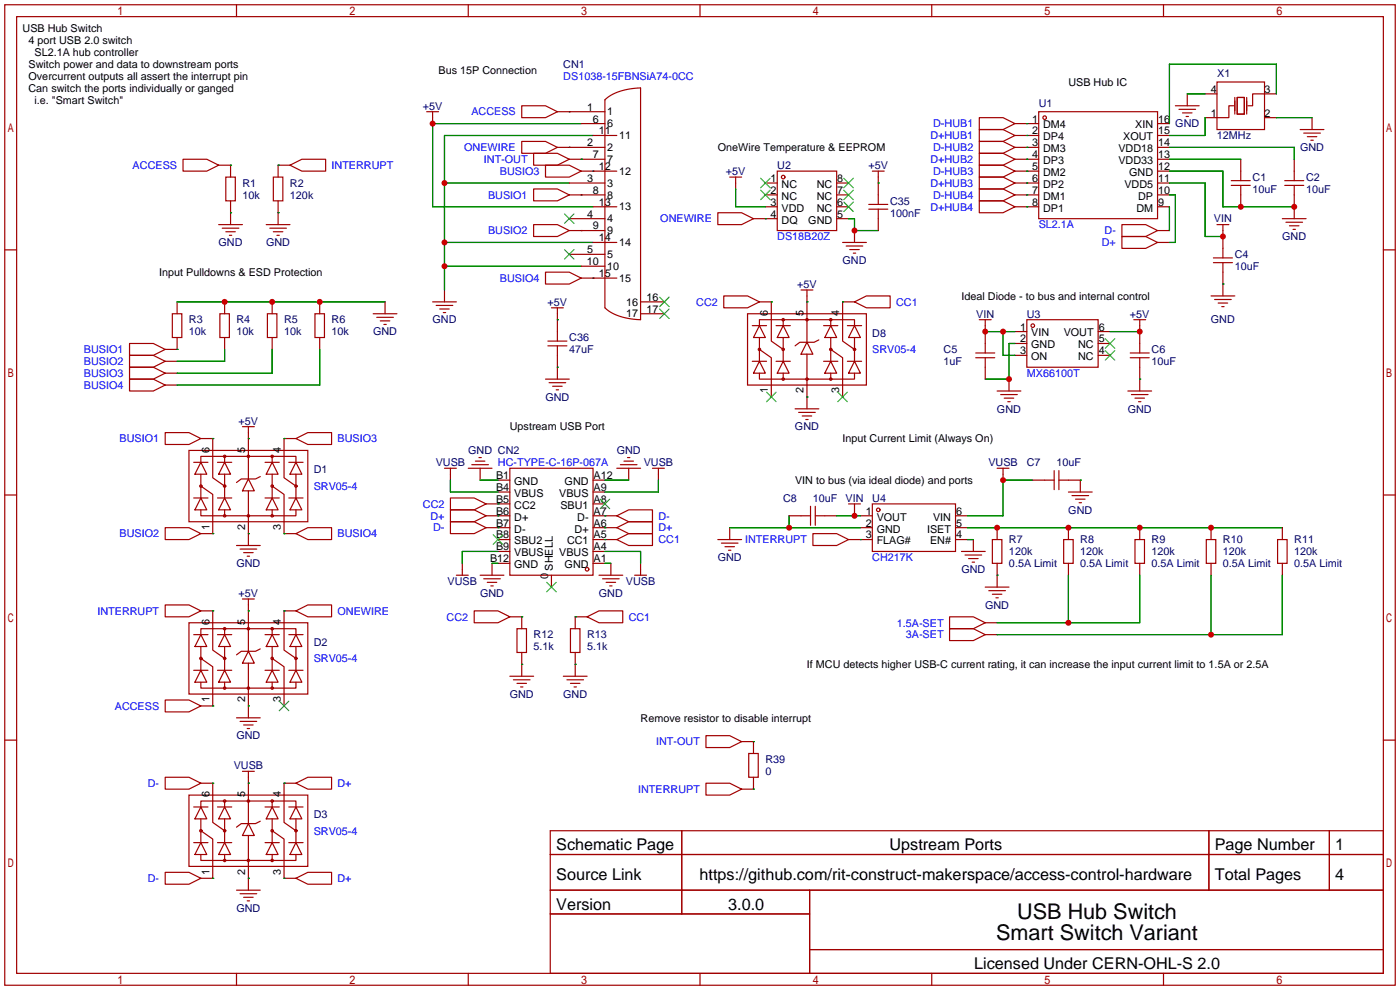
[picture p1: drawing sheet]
<svg xmlns="http://www.w3.org/2000/svg" width="299mm" height="212mm" viewBox="0 0 299 212" stroke-linecap="round" stroke-linejoin="round" font-family="sans-serif">
<g fill="none" stroke="#a10000" stroke-width=".25">
<path d="M1 1h297.2v209.6h-297.2zM3.6 3.6h292.1v204.4h-292.1zM50.5 1v2.6M100.1 1v2.6M149.6 1v2.6M199.1 1v2.6M248.7 1v2.6M260.1 17.5h10.2v10.2h-10.2zM39.1 34h5.1l2.5 1.3-2.5 1.3h-5.1zM46.7 35.3h2.6v2.5M48.3 37.8h2v5.1h-2zM58.4 37.8h2.1v5.1h-2.1z"/>
<path d="M62 35.3l2.5-1.3h5.1v2.6h-5.1zM62 35.3h-2.6v2.5M91.2 23.9h2.5M92.5 23.9v2.5M111.5 22.6h5.1l2.5 1.3-2.5 1.2h-5.1zM111.5 30.2h5.1l2.5 1.3-2.5 1.3h-5.1zM114 32.8h5.1l2.6 1.2-2.6 1.3h-5.1zM116.6 35.3h5.1l2.5 1.3-2.5 1.2h-5.1zM119.1 31.5h10.2M119.1 23.9h10.2M121.7 34h7.6M121.7 39.1h7.6"/>
<path d="M124.2 26.4h5.1M124.2 36.6h7.6M126.7 29h5.1M129.3 21.3l1.3-1 1.8-.8 2.2-.5 2.3-.2v49.5l-2.3-.2-2.2-.5-1.8-.8-1.3-1zM156 37.8h2.5M157.2 37.8v2.6M163.6 39.1h2.5M166.1 36.6h12.7v12.7h-12.7zM178.8 39.1h2.6M186.4 36.6h2.6M187.7 36.6v7.1M209.3 25.1h5.1l2.5 1.3-2.5 1.3h-5.1z"/>
<path d="M209.3 27.7h5.1l2.5 1.3-2.5 1.2h-5.1zM209.3 30.2h5.1l2.5 1.3-2.5 1.3h-5.1zM209.3 32.8h5.1l2.5 1.2-2.5 1.3h-5.1zM209.3 35.3h5.1l2.5 1.3-2.5 1.2h-5.1zM209.3 37.8h5.1l2.5 1.3-2.5 1.3h-5.1zM216.9 26.4h5.1M216.9 29h5.1M216.9 31.5h5.1M216.9 34h5.1M216.9 36.6h5.1M216.9 39.1h5.1M222 23.9h25.4v22.8h-25.4z"/>
<path d="M247.4 26.4h2.5M247.4 29h2.5M247.4 31.5h2.5M247.4 34h2.5M247.4 36.6h2.5M247.4 39.1h2.5M251.2 22.6h5.1M252 23.4h3.5M252.7 24.1h2.1M253.5 24.9h.5M253.7 20.1v2.5M257.6 20.1h2.5"/>
<path d="M263.1 39.6h4.1M263.1 38.6h4.1M263.7 22.6h-1.1v2.5h-5M263.9 20.8v3.6M264.4 20.8h1.5v3.6h-1.5zM265.2 34v4.6M265.2 39.6v4.6M266.4 20.8v3.6M270.3 25.1h2.5M272.8 20.1h-5.1v2.5h-1M274.6 39.6h4M274.6 38.6h4"/>
<path d="M276.6 34v4.6M276.6 39.6v7.1M277.9 27.7h5.1M278.6 28.4h3.6M279.4 29.2h2M280.2 30h.5M280.4 25.1v2.6M1 53.4h2.6M46.7 48h5.1M47.5 48.8h3.6M48.3 49.5h2M49 50.3h.5"/>
<path d="M49.3 42.9v5.1M56.9 48h5.1M57.7 48.8h3.5M58.4 49.5h2.1M59.2 50.3h.5M59.4 42.9v5.1M114 40.4h5.1l2.6 1.3-2.6 1.2h-5.1zM114 48h5.1l2.6 1.3-2.6 1.2h-5.1zM116.6 58.2h5.1l2.5 1.2-2.5 1.3h-5.1zM121.7 41.7h7.6M121.7 46.7h7.6M121.7 49.3h7.6"/>
<path d="M121.7 54.4h7.6M124.2 59.4h7.6M124.2 56.9h5.1M126.7 44.2h5.1M126.7 51.8h5.1M153.4 45.5h5.1l2.5 1.2-2.5 1.3h-5.1zM161 46.7h5.1M163.6 41.7h2.5M163.6 44.2h2.5M178.8 41.7h2.6M178.8 44.2h2.6M178.8 46.7h2.6"/>
<path d="M180.1 51.8h5.1M180.8 52.6h3.6M181.6 53.3h2M182.4 54.1h.5M182.6 49.3v2.5M185.7 44.7h4M185.7 43.7h4M187.7 44.7v4.6M209.3 40.4h5.1l2.5 1.3-2.5 1.2h-5.1zM209.3 42.9h5.1l2.5 1.3-2.5 1.3h-5.1zM216.9 41.7h5.1M216.9 44.2h5.1"/>
<path d="M239.8 50.5h5.1l2.5 1.3-2.5 1.3h-5.1zM239.8 48h5.1l2.5 1.3-2.5 1.2h-5.1zM247.4 41.7h2.5M247.4 44.2h2.5M247.4 51.8h2.5M247.4 49.3h2.5M259.3 56.1h4.1M259.3 55.1h4.1M260.1 48h2.5M261.4 48v7.1M261.4 56.1v7.1M274.1 46.7h5"/>
<path d="M274.8 47.5h3.6M275.6 48.3h2M276.4 49h.5M295.7 53.4h2.5M27.7 73.4h5.1l2.5 1.3-2.5 1.2h-5.1zM27.7 75.9h5.1l2.5 1.3-2.5 1.3h-5.1zM27.7 78.5h5.1l2.5 1.3-2.5 1.2h-5.1zM35.3 77.2h2.5M35.3 79.8h2.5M36.8 67.1h2.1v5h-2.1zM37.8 72.1v2.6h-2.5M37.8 64.5v2.6"/>
<path d="M47 67.1h2v5h-2zM48 64.5v2.6M48 72.1v2.6M57.1 67.1h2.1v5h-2.1zM58.2 64.5v2.6M58.2 72.1v2.6M67.3 67.1h2v5h-2zM68.3 64.5v2.6M68.3 72.1v2.6M79.8 67.1h5M80.5 67.8h3.6M81.3 68.6h2"/>
<path d="M82 69.3h.5M82.3 64.5v2.6M92.5 64.5h5M93.2 65.3h3.6M94 66h2M94.7 66.8h.5M95 62v2.5M117.1 73.9h4.1M117.1 72.9h4.1M117.9 65.8h2.5M119.1 65.8v7.1M119.1 73.9v7.1"/>
<path d="M136.9 64.5h5.1M136.9 67.1h5.1M154.7 63.2h5.1l2.5 1.3-2.5 1.3h-5.1zM159.8 67.1h25.4v15.2h-25.4zM160.8 77.2h3M160.8 69.6h3M162.3 69.6l1.3 2.5h-2.6zM162.3 77.2l1.3 2.6h-2.6zM162.3 69.6v-1.3h20.3v1.3M162.3 79.8v1.2h20.3v-1.2M162.3 74.7l2.5 1.8v8.3M162.3 64.5h2.5v8.4l2.6 1.8"/>
<path d="M162.3 72.1v5.1M165.9 77.2h3M165.9 69.6h3M167.4 77.2l1.3 2.6h-2.6zM167.4 69.6l1.3 2.5h-2.6zM167.4 68.3v1.3M167.4 72.1v5.1M167.4 79.8v1.2M171.2 62h2.5M172.5 73.2l1.2 2.5h-2.5zM172.5 62v11.2M172.5 75.7v11.7"/>
<path d="M175 72.6l-1 .6h-3.1l-1 .7M176 77.2h3.1M176 69.6h3.1M177.5 77.2l1.3 2.6h-2.5zM177.5 69.6l1.3 2.5h-2.5zM177.5 74.7l2.6 1.8v8.3M177.5 68.3v1.3M177.5 72.1v5.1M177.5 79.8v1.2M181.1 77.2h3M181.1 69.6h3M182.6 69.6l1.3 2.5h-2.5z"/>
<path d="M182.6 77.2l1.3 2.6h-2.5zM182.6 64.5h-2.5v8.4l2.5 1.8M182.6 64.5l2.6-1.3h5v2.6h-5zM182.6 72.1v5.1M208.5 76.5h4.1M208.5 75.4h4.1M209.3 68.3h2.5M210.6 68.3v7.1M210.6 76.5v4.5M216.9 70.9h2.6M216.9 73.4h2.6M216.9 75.9h2.6"/>
<path d="M219.5 68.3h15.2v10.2h-15.2zM234.7 70.9h2.5M234.7 73.4h2.5M234.7 75.9h2.5M241.6 76.5h4M241.6 75.4h4M242.3 68.3h2.6M243.6 68.3v7.1M243.6 76.5v7.1M258.8 63.2h5.1M259.6 64h3.5M260.3 64.8h2.1"/>
<path d="M261.1 65.5h.5M27.7 81h5.1l2.5 1.3-2.5 1.3h-5.1zM35.3 92.5h5.1l2.5 1.2-2.5 1.3h-5.1zM35.3 82.3h2.5M40.4 96.3h25.4v15.2h-25.4zM41.4 98.8h3M42.9 98.8l1.3 2.5h-2.5zM42.9 98.8v-1.3h20.3v1.3M42.9 93.7h2.6v8.4l2.5 1.8M46.5 98.8h3M48 98.8l1.3 2.5h-2.6zM48 97.5v1.3"/>
<path d="M51.8 91.2h2.6M53.1 91.2v11.2M56.6 98.8h3.1M58.2 98.8l1.2 2.5h-2.5zM58.2 97.5v1.3M61.7 98.8h3.1M63.2 98.8l1.3 2.5h-2.5zM63.2 93.7h-2.5v8.4l2.5 1.8M63.2 93.7l2.6-1.2h5.1v2.5h-5.1zM100.8 99.3h3.6M101.6 98.6h2M102.4 97.8h.5"/>
<path d="M116.6 81h5.1M117.3 81.8h3.6M118.1 82.5h2M118.9 83.3h.5M132.6 99.3h3.5M133.3 98.6h2.1M134.1 97.8h.5M169.9 87.4h5.1M170.7 88.1h3.5M171.4 88.9h2.1M172.2 89.7h.5M213.1 83.6h5.1"/>
<path d="M213.9 84.3h3.5M214.6 85.1h2.1M215.4 85.9h.5M215.6 81v2.6M241 83.6h5.1M241.8 84.3h3.6M242.6 85.1h2M243.3 85.9h.5M1 105.8h2.6M35.3 112.8h5.1l2.5 1.2-2.5 1.3h-5.1zM41.4 106.4h3M42.9 106.4l1.3 2.6h-2.5z"/>
<path d="M42.9 109v1.2h20.3v-1.2M42.9 103.9l2.6 1.8v8.3h-2.6M42.9 101.3v5.1M46.5 106.4h3M48 106.4l1.3 2.6h-2.6zM48 101.3v5.1M48 109v1.2M50.5 116.6h5.1M51.3 117.3h3.6M52.1 118.1h2M52.8 118.9h.5M53.1 102.4l1.3 2.5h-2.6z"/>
<path d="M53.1 104.9v11.7M55.6 101.9l-1 .5h-3l-1.1 .7M56.6 106.4h3.1M58.2 106.4l1.2 2.6h-2.5zM58.2 103.9l2.5 1.8v8.3h2.5M58.2 101.3v5.1M58.2 109v1.2M61.7 106.4h3.1M63.2 106.4l1.3 2.6h-2.5zM63.2 114l2.6-1.2h5.1v2.5h-5.1zM63.2 101.3v5.1M95 100.1h2.5"/>
<path d="M96.3 106.4h5l2.6 1.3-2.6 1.3h-5zM96.3 109h5l2.6 1.2-2.6 1.3h-5zM96.3 111.5h5l2.6 1.3-2.6 1.2h-5zM96.3 100.1v2.5M100.1 100.1h5.1M102.6 100.1v2.5M103.9 110.2h5.1M103.9 112.8h5.1M103.9 107.7h5.1M106.4 115.3h2.6M106.4 117.9h2.6M106.4 102.6h2.6"/>
<path d="M106.4 105.2h2.6M109 100.1h17.7v22.8h-17.7zM126.7 110.2h5.1M126.7 112.8h5.1M126.7 115.3h5.1M126.7 117.9h2.6M126.7 107.7h2.6M126.7 102.6h2.6M126.7 105.2h2.6M131.8 115.3l2.6-1.3h5v2.6h-5zM131.8 110.2l2.6-1.2h5v2.5h-5zM131.8 112.8l2.6-1.3h5v2.5h-5z"/>
<path d="M131.8 100.1h5.1M134.4 100.1v2.5M139.4 100.1h2.6M140.7 100.1v2.5M153.4 115.3h5.1M154.2 116.1h3.5M154.9 116.8h2.1M155.7 117.6h.5M156 112.8v2.5M168.7 110.2h4.5M173.2 108.2v4.1M173.7 114h5.1l2.6 1.3-2.6 1.3h-5.1z"/>
<path d="M174.2 110.2h4.6M174.2 108.2v4.1M181.4 115.3h5M181.4 107.7h2.5M182.6 107.7v2.5M183.9 110.2h2.5M183.9 112.8h2.5M186.4 107.7h17.8v10.2h-17.8zM204.2 110.2h2.6M204.2 112.8h2.6M204.2 115.3h2.6M205.5 117.9h5.1"/>
<path d="M206.2 118.6h3.6M207 119.4h2M208 115.3v2.6M212.1 115.3h2v5.1h-2zM213.1 100.1h2.5M213.1 112.8v2.5M214.4 100.1v2.5M220.7 102.6h4.6M225.3 100.6v4M226.3 102.6h4.6v2.6M226.3 100.6v4M227.3 115.3h2.1v5.1h-2.1z"/>
<path d="M228.3 112.8v2.5M228.3 105.2h5.1M229.1 105.9h3.6M229.9 106.7h2M230.6 107.4h.5M242.6 115.3h2v5.1h-2zM243.6 112.8v2.5M257.8 115.3h2v5.1h-2zM258.8 112.8v2.5M273 115.3h2.1v5.1h-2.1zM274.1 112.8v2.5M295.7 105.8h2.5"/>
<path d="M35.3 129.3h5.1l2.5 1.3-2.5 1.2h-5.1zM40.4 133.1h25.4v15.2h-25.4zM41.4 135.6h3M42.9 135.6l1.3 2.6h-2.5zM42.9 135.6v-1.2h20.3v1.2M42.9 130.6h2.6v8.3l2.5 1.8M42.9 138.2v5.1M46.5 135.6h3M48 135.6l1.3 2.6h-2.6zM48 134.4v1.2M48 138.2v5.1M51.8 128h2.6"/>
<path d="M53.1 139.2l1.3 2.5h-2.6zM53.1 128v11.2M55.6 138.7l-1 .5h-3l-1.1 .8M56.6 135.6h3.1M58.2 135.6l1.2 2.6h-2.5zM58.2 134.4v1.2M58.2 138.2v5.1M61.7 135.6h3.1M63.2 130.6l2.6-1.3h5.1v2.5h-5.1zM63.2 135.6l1.3 2.6h-2.5zM63.2 130.6h-2.5v8.3l2.5 1.8M63.2 138.2v5.1"/>
<path d="M97.5 122.9h2.6M98.8 120.4v2.5M101.3 130.6h5.1l2.6 1.2-2.6 1.3h-5.1zM102.6 122.9h5.1M103.4 123.7h3.5M104.1 124.5h2.1M104.9 125.2h.5M105.2 120.4v2.5M106.4 120.4h2.6M109 131.8h2.5v2.6M110.5 134.4h2v5h-2zM111.5 139.4v5.1"/>
<path d="M117.9 122.9v2.6M121.9 134.4h2.1v5h-2.1zM122.9 139.4v5.1M125.5 131.8l2.5-1.2h5.1v2.5h-5.1zM125.5 131.8h-2.6v2.6M126.7 120.4h2.6M128 122.9h5.1M128.8 123.7h3.5M129.5 124.5h2.1M130.3 125.2h.5M130.6 120.4v2.5M135.6 122.9h2.6"/>
<path d="M136.9 120.4v2.5M202.9 131.8h5.1l2.6 1.3-2.6 1.3h-5.1zM202.9 134.4h5.1l2.6 1.2-2.6 1.3h-5.1zM207.8 120.1h.5M210.6 125.5h5M210.6 135.6h2.5M210.6 133.1h2.5M211.3 126.2h3.6M212.1 127h2M212.9 127.8h.5M213.1 120.4v5.1M228.3 120.4v2.5"/>
<path d="M243.6 120.4v2.5M258.8 120.4v2.5M274.1 120.4v2.5M1 158.2h2.6M35.3 149.6h5.1l2.5 1.3-2.5 1.2h-5.1zM41.4 143.3h3M42.9 143.3l1.3 2.5h-2.5zM42.9 145.8v1.3h20.3v-1.3M42.9 140.7l2.6 1.8v8.4h-2.6M46.5 143.3h3M48 143.3l1.3 2.5h-2.6zM48 145.8v1.3"/>
<path d="M50.5 153.4h5.1M51.3 154.2h3.6M52.1 154.9h2M52.8 155.7h.5M53.1 141.7v11.7M56.6 143.3h3.1M58.2 143.3l1.2 2.5h-2.5zM58.2 140.7l2.5 1.8v8.4M58.2 145.8v1.3M61.7 143.3h3.1M63.2 143.3l1.3 2.5h-2.5zM109 144.5h5"/>
<path d="M109.7 145.3h3.6M110.5 146.1h2M111.3 146.8h.5M120.4 144.5h5.1M121.2 145.3h3.5M121.9 146.1h2.1M122.7 146.8h.5M150.9 157.2h5.1l2.5 1.3-2.5 1.3h-5.1zM158.5 158.5h2.5v2.5M295.7 158.2h2.5M35.3 166.1h5.1l2.5 1.3-2.5 1.3h-5.1zM40.4 169.9h25.4v15.3h-25.4z"/>
<path d="M41.4 172.5h3M42.9 172.5l1.3 2.5h-2.5zM42.9 172.5v-1.3h20.3v1.3M42.9 177.5l2.6 1.8v8.4h-2.6M42.9 167.4h2.6v8.4l2.5 1.7M42.9 175v5.1M46.5 172.5h3M48 172.5l1.3 2.5h-2.6zM48 171.2v1.3M48 175v5.1M51.8 164.8h2.6M53.1 176l1.3 2.6h-2.6z"/>
<path d="M53.1 164.8v11.2M53.1 178.6v11.6M55.6 175.5l-1 .5h-3l-1.1 .8M56.6 172.5h3.1M58.2 172.5l1.2 2.5h-2.5zM58.2 177.5l2.5 1.8v8.4h2.5M58.2 171.2v1.3M58.2 175v5.1M61.7 172.5h3.1M63.2 172.5l1.3 2.5h-2.5zM63.2 167.4h-2.5v8.4l2.5 1.7M63.2 167.4l2.6-1.3h5.1v2.6h-5.1z"/>
<path d="M63.2 175v5.1M117.6 177.5h178.1v30.5h-178.1zM145.7 177.5v17.8M150.9 167.4h5.1l2.5 1.3-2.5 1.2h-5.1zM160 161h2.1v5.1h-2.1zM161 166.1v2.6h-2.5M258.4 177.5v12.7M284.1 177.5v12.7M35.3 186.4h5.1l2.5 1.3-2.5 1.3h-5.1zM41.4 180.1h3M42.9 180.1l1.3 2.5h-2.5zM42.9 182.6v1.3h20.3v-1.3"/>
<path d="M46.5 180.1h3M48 180.1l1.3 2.5h-2.6zM48 182.6v1.3M50.5 190.2h5.1M51.3 191h3.6M52.1 191.8h2M52.8 192.5h.5M56.6 180.1h3.1M58.2 180.1l1.2 2.5h-2.5zM58.2 182.6v1.3M61.7 180.1h3.1M63.2 180.1l1.3 2.5h-2.5z"/>
<path d="M63.2 187.7l2.6-1.3h5.1v2.6h-5.1zM117.6 182.6h178.1M117.6 190.2h178.1M117.6 195.3h55.4M173 190.2v17.8M50.5 208v2.6M100.1 208v2.6M149.6 208v2.6M173 202.9h122.7M199.1 208v2.6M248.7 208v2.6"/>
<circle cx="167.4" cy="37.8" r=".38"/>
<circle cx="223.3" cy="25.1" r=".38"/>
<circle cx="162.3" cy="74.7" r=".25"/>
<circle cx="167.4" cy="74.7" r=".25"/>
<circle cx="167.4" cy="68.3" r=".25"/>
<circle cx="172.5" cy="68.3" r=".25"/>
<circle cx="177.5" cy="74.7" r=".25"/>
<circle cx="177.5" cy="68.3" r=".25"/>
<circle cx="182.6" cy="74.7" r=".25"/>
<circle cx="220.7" cy="69.6" r=".38"/>
<circle cx="48" cy="97.5" r=".25"/>
<circle cx="53.1" cy="97.5" r=".25"/>
<circle cx="58.2" cy="97.5" r=".25"/>
<circle cx="167.4" cy="81" r=".25"/>
<circle cx="172.5" cy="81" r=".25"/>
<circle cx="177.5" cy="81" r=".25"/>
<circle cx="42.9" cy="103.9" r=".25"/>
<circle cx="48" cy="110.2" r=".25"/>
<circle cx="48" cy="103.9" r=".25"/>
<circle cx="53.1" cy="110.2" r=".25"/>
<circle cx="58.2" cy="103.9" r=".25"/>
<circle cx="58.2" cy="110.2" r=".25"/>
<circle cx="63.2" cy="103.9" r=".25"/>
<circle cx="187.7" cy="109" r=".38"/>
<circle cx="48" cy="134.4" r=".25"/>
<circle cx="53.1" cy="134.4" r=".25"/>
<circle cx="58.2" cy="134.4" r=".25"/>
<circle cx="125.5" cy="121.7" r=".38"/>
<circle cx="42.9" cy="140.7" r=".25"/>
<circle cx="48" cy="140.7" r=".25"/>
<circle cx="48" cy="147.1" r=".25"/>
<circle cx="53.1" cy="147.1" r=".25"/>
<circle cx="58.2" cy="140.7" r=".25"/>
<circle cx="58.2" cy="147.1" r=".25"/>
<circle cx="63.2" cy="140.7" r=".25"/>
<circle cx="42.9" cy="177.5" r=".25"/>
<circle cx="48" cy="177.5" r=".25"/>
<circle cx="48" cy="171.2" r=".25"/>
<circle cx="53.1" cy="171.2" r=".25"/>
<circle cx="58.2" cy="177.5" r=".25"/>
<circle cx="58.2" cy="171.2" r=".25"/>
<circle cx="63.2" cy="177.5" r=".25"/>
<circle cx="48" cy="183.9" r=".25"/>
<circle cx="53.1" cy="183.9" r=".25"/>
<circle cx="58.2" cy="183.9" r=".25"/>
</g>
<g fill="none" stroke="#008700" stroke-width=".25">
<path d="M49.3 35.3h.1M59.4 35.3h.1M95 39.1h26.7M121.7 23.9h.1M121.7 31.5h.1M124.2 34h.1M124.2 26.4h-31.7v17.8h34.2M126.7 36.6h.1M126.7 29h-31.7v33M187.7 39.1h.1M219.5 26.4h.1M219.5 29h.1"/>
<path d="M219.5 31.5h.1M219.5 34h.1M219.5 36.6h.1M219.5 39.1h.1M249.9 39.1h7.7v11.4h3.8M249.9 34h15.3M249.9 36.6h11.5v7.6h15.2M249.9 31.5h26.7v2.5M253.7 20.1h3.9M257.6 25.1v3.9h-7.7M272.8 20.1v-6.4h-22.9v12.7M272.8 25.1h7.6"/>
<path d="M49.3 45.5h.1M59.4 45.5h.1M95 51.8h31.7M95 56.9h29.2M124.2 41.7h.1M124.2 49.3h.1M126.7 59.4h.1M157.2 40.4v3.8h6.4M163.6 46.7h.1M181.4 46.7h1.2v2.6h5.1M219.5 41.7h.1M219.5 44.2h.1"/>
<path d="M249.9 44.2v5.1M249.9 41.7h1.3v10.1h-1.3M37.8 74.7h.1M37.8 64.5h44.5M48 74.7v2.5h-10.2M58.2 74.7v5.1h-20.4M68.3 74.7v7.6h-30.5M119.1 78.5h.1M119.1 68.3h.1M164.8 64.5h.1M172.5 64.5h.1M180.1 64.5h.1"/>
<path d="M210.6 70.9h6.3M214.4 70.9v5h2.5M216.9 73.4h-1.3v7.6h-5M237.2 70.9h6.4M261.4 60.7h.1M45.5 93.7h.1M53.1 93.7h.1M60.7 93.7h.1M172.5 84.8h.1M243.6 81h.1M45.5 114h.1M53.1 114h.1"/>
<path d="M60.7 114h.1M96.3 102.6v2.6h10.1M102.6 102.6h3.8M106.4 107.7h.1M106.4 112.8h.1M106.4 110.2h.1M106.4 117.9h-7.6v2.5M129.3 112.8h.1M129.3 110.2h.1M129.3 115.3h.1M129.3 102.6h5.1M129.3 117.9h7.6v2.5"/>
<path d="M140.7 102.6v2.6h-11.4M156 112.8h27.9M168.7 110.2v2.6M178.8 110.2h5.1M183.9 115.3h.1M206.8 112.8h67.3M206.8 115.3h1.2M220.7 102.6h-6.3v7.6h-7.6M230.9 102.6h.1M45.5 130.6h.1M53.1 130.6h.1M60.7 130.6h.1"/>
<path d="M105.2 120.4h1.2M111.5 131.8h.1M122.9 131.8h.1M129.3 120.4h1.3M213.1 122.9h.1M228.3 122.9v10.2M243.6 122.9v10.2h-30.5M258.8 122.9v12.7M274.1 122.9v12.7h-61M45.5 150.9h.1M53.1 150.9h.1M111.5 142h.1"/>
<path d="M122.9 142h.1M161 158.5h.1M45.5 167.4h.1M53.1 167.4h.1M60.7 167.4h.1M161 168.7h.1M45.5 187.7h.1M53.1 187.7h.1M60.7 187.7h.1"/>
</g>
<g fill="none" stroke="#3c3" stroke-width=".25">
<path d="M162.6 38.1l2 2M164.6 38.1l-2 2M180.3 38.1l2.1 2M182.4 38.1l-2.1 2M120.6 45.7l2.1 2.1M120.6 53.3l2.1 2.1M122.7 45.7l-2.1 2.1M122.7 53.3l-2.1 2.1M162.6 40.6l2 2.1M164.6 40.6l-2 2.1M180.3 43.2l2.1 2M180.3 40.6l2.1 2.1"/>
<path d="M182.4 43.2l-2.1 2M182.4 40.6l-2.1 2.1M141 66l2 2.1M141 63.5l2 2M143 66l-2 2.1M143 63.5l-2 2M236.2 74.9l2.1 2.1M236.2 72.4l2.1 2M238.3 74.9l-2.1 2.1M238.3 72.4l-2.1 2M163.8 83.8l2.1 2.1M165.9 83.8l-2.1 2.1"/>
<path d="M179.1 83.8l2 2.1M181.1 83.8l-2 2.1M105.4 114.3l2 2M107.4 114.3l-2 2M128.3 106.7l2 2M130.3 106.7l-2 2M116.8 124.5l2.1 2M118.9 124.5l-2.1 2M59.7 149.9l2 2M61.7 149.9l-2 2"/>
</g>
<g fill="#c00">
<circle cx="265.2" cy="44.2" r=".63"/>
<circle cx="276.6" cy="44.2" r=".63"/>
<circle cx="261.4" cy="50.5" r=".63"/>
<circle cx="243.6" cy="70.9" r=".63"/>
<circle cx="215.6" cy="81" r=".63"/>
<circle cx="214.4" cy="70.9" r=".63"/>
<circle cx="210.6" cy="70.9" r=".63"/>
<circle cx="95" cy="56.9" r=".63"/>
<circle cx="95" cy="51.8" r=".63"/>
<circle cx="95" cy="39.1" r=".63"/>
<circle cx="92.5" cy="26.4" r=".63"/>
<circle cx="68.3" cy="64.5" r=".63"/>
<circle cx="58.2" cy="64.5" r=".63"/>
<circle cx="48" cy="64.5" r=".63"/>
<circle cx="168.7" cy="112.8" r=".63"/>
<circle cx="214.4" cy="102.6" r=".63"/>
<circle cx="213.1" cy="112.8" r=".63"/>
<circle cx="228.3" cy="112.8" r=".63"/>
<circle cx="243.6" cy="112.8" r=".63"/>
<circle cx="258.8" cy="112.8" r=".63"/>
<circle cx="182.6" cy="110.2" r=".63"/>
<circle cx="228.3" cy="133.1" r=".63"/>
<circle cx="258.8" cy="135.6" r=".63"/>
<circle cx="182.6" cy="49.3" r=".63"/>
</g>
<g font-size="4.6">
<text x="217.4" y="196.3">USB Hub Switch</text>
<text x="212.9" y="200.9">Smart Switch Variant</text>
</g>
<g font-size="3.5">
<text x="118.9" y="181.8">Schematic Page</text>
<text x="190.1" y="181.8">Upstream Ports</text>
<text x="259.6" y="181.8">Page Number</text>
<text x="285.4" y="181.8">1</text>
<text x="118.9" y="188.1">Source Link</text>
<text x="149.5" y="188.1">https://github.com/rit-construct-makerspace/access-control-hardware</text>
<text x="259.6" y="188.1">Total Pages</text>
<text x="285.4" y="188.1">4</text>
<text x="118.9" y="194.5">Version</text>
<text x="155.6" y="194.5">3.0.0</text>
<text x="208.2" y="207.2">Licensed Under CERN-OHL-S 2.0</text>
</g>
<g font-size="2.3">
<text x="4.8" y="6.9">USB Hub Switch</text>
<text x="6.1" y="9.4">4 port USB 2.0 switch</text>
<text x="7.4" y="12">SL2.1A hub controller</text>
<text x="6.1" y="14.5">Switch power and data to downstream ports</text>
<text x="6.1" y="17.1">Overcurrent outputs all assert the interrupt pin</text>
<text x="93.7" y="15.8">Bus 15P Connection</text>
<text x="6.1" y="19.6">Can switch the ports individually or ganged</text>
<text x="7.4" y="22.1">i.e. &quot;Smart Switch&quot;</text>
<text x="125.5" y="23.6">1</text>
<text x="228.3" y="18.3">USB Hub IC</text>
<text x="258.8" y="19.8">4</text>
<text x="270.3" y="19.8">3</text>
<text x="126.7" y="26.2">6</text>
<text x="128" y="28.7">11</text>
<text x="129.8" y="24.7">1</text>
<text x="129.8" y="27.2">6</text>
<text x="132.3" y="29.7">11</text>
<text x="220.6" y="26.2">1</text>
<text x="220.6" y="28.7">2</text>
<text x="222.9" y="27.5">DM4</text>
<text x="222.9" y="30">DP4</text>
<text x="240" y="30">XOUT</text>
<text x="242.6" y="27.5">XIN</text>
<text x="247.5" y="28.7">15</text>
<text x="247.5" y="26.2">16</text>
<text x="258.8" y="24.9">1</text>
<text x="270.3" y="24.9">2</text>
<text x="125.5" y="31.3">2</text>
<text x="126.7" y="33.8">7</text>
<text x="129.8" y="32.3">2</text>
<text x="129.8" y="34.8">7</text>
<text x="153.4" y="32.3">OneWire Temperature &amp; EEPROM</text>
<text x="220.6" y="31.3">3</text>
<text x="220.6" y="33.8">4</text>
<text x="222.9" y="32.5">DM3</text>
<text x="222.9" y="35.1">DP3</text>
<text x="239" y="35.1">VDD33</text>
<text x="239" y="32.5">VDD18</text>
<text x="247.5" y="33.8">13</text>
<text x="247.5" y="31.3">14</text>
<text x="125.5" y="38.9">3</text>
<text x="126.7" y="41.4">8</text>
<text x="128" y="36.3">12</text>
<text x="129.8" y="39.9">3</text>
<text x="132.3" y="37.4">12</text>
<text x="164.7" y="38.9">1</text>
<text x="164.7" y="41.4">2</text>
<text x="167.1" y="40.2">NC</text>
<text x="174.5" y="40.2">NC</text>
<text x="178.9" y="41.4">7</text>
<text x="178.9" y="38.9">8</text>
<text x="220.6" y="36.3">5</text>
<text x="220.6" y="38.9">6</text>
<text x="220.6" y="41.4">7</text>
<text x="222.9" y="37.6">DM2</text>
<text x="222.9" y="40.2">DP2</text>
<text x="240.3" y="40.2">VDD5</text>
<text x="241.3" y="37.6">GND</text>
<text x="247.5" y="41.4">10</text>
<text x="247.5" y="38.9">11</text>
<text x="247.5" y="36.3">12</text>
<text x="125.5" y="46.5">4</text>
<text x="128" y="44">13</text>
<text x="129.8" y="47.5">4</text>
<text x="129.8" y="42.4">8</text>
<text x="132.3" y="45">13</text>
<text x="164.7" y="44">3</text>
<text x="164.7" y="46.5">4</text>
<text x="167.1" y="42.7">NC</text>
<text x="167.1" y="45.2">VDD</text>
<text x="167.1" y="47.8">DQ</text>
<text x="172.7" y="47.8">GND</text>
<text x="174.5" y="45.2">NC</text>
<text x="174.5" y="42.7">NC</text>
<text x="178.9" y="46.5">5</text>
<text x="178.9" y="44">6</text>
<text x="220.6" y="44">8</text>
<text x="222.9" y="42.7">DM1</text>
<text x="222.9" y="45.2">DP1</text>
<text x="242.9" y="45.2">DM</text>
<text x="243.2" y="42.7">DP</text>
<text x="247.5" y="44">9</text>
<text x="126.7" y="49">9</text>
<text x="128" y="51.6">14</text>
<text x="129.8" y="50.1">9</text>
<text x="132.3" y="52.6">14</text>
<text x="34" y="59">Input Pulldowns &amp; ESD Protection</text>
<text x="125.4" y="56.7">10</text>
<text x="125.5" y="54.1">5</text>
<text x="128" y="59.2">15</text>
<text x="129.8" y="55.1">5</text>
<text x="129.8" y="57.7">10</text>
<text x="132.3" y="60.2">15</text>
<text x="133.8" y="65.3">16</text>
<text x="138.2" y="64.3">16</text>
<text x="205.5" y="64.1">Ideal Diode - to bus and internal control</text>
<text x="133.8" y="67.8">17</text>
<text x="138.2" y="66.8">17</text>
<text x="164.1" y="67.5" transform="rotate(-90 164.1 67.5)">6</text>
<text x="171.7" y="67.5" transform="rotate(-90 171.7 67.5)">5</text>
<text x="179.4" y="67.5" transform="rotate(-90 179.4 67.5)">4</text>
<text x="218" y="70.6">1</text>
<text x="220.4" y="71.9">VIN</text>
<text x="227.3" y="71.9">VOUT</text>
<text x="234.8" y="70.6">6</text>
<text x="218" y="73.2">2</text>
<text x="218" y="75.7">3</text>
<text x="220.4" y="74.4">GND</text>
<text x="220.4" y="77">ON</text>
<text x="230.4" y="77">NC</text>
<text x="230.4" y="74.4">NC</text>
<text x="234.8" y="75.7">4</text>
<text x="234.8" y="73.2">5</text>
<text x="164.1" y="84.1" transform="rotate(-90 164.1 84.1)">1</text>
<text x="171.7" y="84.1" transform="rotate(-90 171.7 84.1)">2</text>
<text x="179.4" y="84.1" transform="rotate(-90 179.4 84.1)">3</text>
<text x="109" y="92">Upstream USB Port</text>
<text x="180.1" y="94.5">Input Current Limit (Always On)</text>
<text x="44.7" y="96.8" transform="rotate(-90 44.7 96.8)">6</text>
<text x="52.4" y="96.8" transform="rotate(-90 52.4 96.8)">5</text>
<text x="60" y="96.8" transform="rotate(-90 60 96.8)">4</text>
<text x="106" y="107.5">B5</text>
<text x="106" y="104.9">B4</text>
<text x="106" y="102.4">B1</text>
<text x="109.9" y="106.2">VBUS</text>
<text x="109.9" y="103.7">GND</text>
<text x="119.5" y="106.2">VBUS</text>
<text x="120.7" y="103.7">GND</text>
<text x="126.9" y="102.4">A12</text>
<text x="126.9" y="104.9">A9</text>
<text x="126.9" y="107.5">A8</text>
<text x="169.9" y="103.4">VIN to bus (via ideal diode) and ports</text>
<text x="44.7" y="113.3" transform="rotate(-90 44.7 113.3)">1</text>
<text x="52.4" y="113.3" transform="rotate(-90 52.4 113.3)">2</text>
<text x="60" y="113.3" transform="rotate(-90 60 113.3)">3</text>
<text x="106" y="112.5">B7</text>
<text x="106" y="110">B6</text>
<text x="109.9" y="113.8">D-</text>
<text x="109.9" y="111.3">D+</text>
<text x="109.9" y="108.7">CC2</text>
<text x="119.8" y="108.7">SBU1</text>
<text x="122.8" y="113.8">D+</text>
<text x="123.4" y="111.3">D-</text>
<text x="126.9" y="110">A7</text>
<text x="126.9" y="112.5">A6</text>
<text x="185" y="110">1</text>
<text x="185" y="112.5">2</text>
<text x="187.4" y="111.3">VOUT</text>
<text x="187.4" y="113.8">GND</text>
<text x="198.1" y="113.8">ISET</text>
<text x="199.4" y="111.3">VIN</text>
<text x="204.3" y="112.5">5</text>
<text x="204.3" y="110">6</text>
<text x="106" y="117.6">B9</text>
<text x="106" y="115.1">B8</text>
<text x="109.9" y="118.9">VBUS</text>
<text x="109.9" y="116.4">SBU2</text>
<text x="119.5" y="118.9">VBUS</text>
<text x="121.2" y="116.4">CC1</text>
<text x="126.9" y="115.1">A5</text>
<text x="126.9" y="117.6">A4</text>
<text x="185" y="115.1">3</text>
<text x="187.4" y="116.4">FLAG#</text>
<text x="198.8" y="116.4">EN#</text>
<text x="204.3" y="115.1">4</text>
<text x="104.7" y="120.2">B12</text>
<text x="109.9" y="121.4">GND</text>
<text x="117.1" y="123.7" transform="rotate(-90 117.1 123.7)">0</text>
<text x="118.2" y="121.9" transform="rotate(-90 118.2 121.9)">SHELL</text>
<text x="120.7" y="121.4">GND</text>
<text x="126.9" y="120.2">A1</text>
<text x="44.7" y="133.6" transform="rotate(-90 44.7 133.6)">6</text>
<text x="52.4" y="133.6" transform="rotate(-90 52.4 133.6)">5</text>
<text x="60" y="133.6" transform="rotate(-90 60 133.6)">4</text>
<text x="172.5" y="142.8">If MCU detects higher USB-C current rating, it can increase the input current limit to 1.5A or 2.5A</text>
<text x="44.7" y="150.1" transform="rotate(-90 44.7 150.1)">1</text>
<text x="52.4" y="150.1" transform="rotate(-90 52.4 150.1)">2</text>
<text x="60" y="150.1" transform="rotate(-90 60 150.1)">3</text>
<text x="136.9" y="154.2">Remove resistor to disable interrupt</text>
<text x="44.7" y="170.4" transform="rotate(-90 44.7 170.4)">6</text>
<text x="52.4" y="170.4" transform="rotate(-90 52.4 170.4)">5</text>
<text x="60" y="170.4" transform="rotate(-90 60 170.4)">4</text>
<text x="44.7" y="186.9" transform="rotate(-90 44.7 186.9)">1</text>
<text x="52.4" y="186.9" transform="rotate(-90 52.4 186.9)">2</text>
<text x="60" y="186.9" transform="rotate(-90 60 186.9)">3</text>
</g>
<g font-size="2.3" fill="#000080">
<text x="120.4" y="14.5">CN1</text>
<text x="260.2" y="16.6">X1</text>
<text x="90.4" y="23.4">+5V</text>
<text x="222" y="22.9">U1</text>
<text x="251.2" y="27.2">GND</text>
<text x="260.1" y="29.8">12MHz</text>
<text x="277.9" y="32.3">GND</text>
<text x="51.8" y="39.9">R1</text>
<text x="62" y="39.9">R2</text>
<text x="155.1" y="37.4">+5V</text>
<text x="166.1" y="36.1">U2</text>
<text x="185.6" y="36.1">+5V</text>
<text x="267.7" y="38.7">C1</text>
<text x="267.7" y="41.2">10uF</text>
<text x="279.1" y="38.7">C2</text>
<text x="279.1" y="41.2">10uF</text>
<text x="51.8" y="42.5">10k</text>
<text x="62" y="42.5">120k</text>
<text x="190.2" y="43.7">C35</text>
<text x="190.2" y="46.3">100nF</text>
<text x="259.4" y="47.5">VIN</text>
<text x="46.7" y="52.6">GND</text>
<text x="56.9" y="52.6">GND</text>
<text x="274" y="51.4">GND</text>
<text x="180.1" y="56.4">GND</text>
<text x="263.9" y="55.2">C4</text>
<text x="263.9" y="57.7">10uF</text>
<text x="117" y="65.3">+5V</text>
<text x="170.4" y="61.5">+5V</text>
<text x="40.4" y="69.1">R3</text>
<text x="40.4" y="71.7">10k</text>
<text x="50.5" y="69.1">R4</text>
<text x="50.5" y="71.7">10k</text>
<text x="60.7" y="69.1">R5</text>
<text x="60.7" y="71.7">10k</text>
<text x="70.9" y="69.1">R6</text>
<text x="70.9" y="71.7">10k</text>
<text x="79.7" y="71.7">GND</text>
<text x="92.4" y="69.1">GND</text>
<text x="186.4" y="71.9">D8</text>
<text x="208.6" y="67.9">VIN</text>
<text x="219.5" y="67.9">U3</text>
<text x="241.5" y="67.9">+5V</text>
<text x="258.8" y="69.1">GND</text>
<text x="121.7" y="72.9">C36</text>
<text x="121.7" y="75.5">47uF</text>
<text x="201.7" y="75.5">C5</text>
<text x="246.1" y="75.5">C6</text>
<text x="201.7" y="78">1uF</text>
<text x="246.1" y="78">10uF</text>
<text x="116.6" y="85.6">GND</text>
<text x="213.1" y="88.2">GND</text>
<text x="241" y="88.2">GND</text>
<text x="51" y="90.7">+5V</text>
<text x="169.9" y="92">GND</text>
<text x="67.1" y="101.1">D1</text>
<text x="93.1" y="99.6">VUSB</text>
<text x="100.1" y="97.1">GND CN2</text>
<text x="131.8" y="97.1">GND</text>
<text x="137.6" y="99.6">VUSB</text>
<text x="211.2" y="99.6">VUSB</text>
<text x="219.5" y="99.6">C7</text>
<text x="225.8" y="99.6">10uF</text>
<text x="167.4" y="107.2">C8</text>
<text x="173.7" y="107.2">10uF</text>
<text x="180.7" y="107.2">VIN</text>
<text x="186.4" y="107.2">U4</text>
<text x="228.3" y="109.8">GND</text>
<text x="153.4" y="119.9">GND</text>
<text x="215.6" y="116.1">R7</text>
<text x="215.6" y="118.7">120k</text>
<text x="230.9" y="116.1">R8</text>
<text x="230.9" y="118.7">120k</text>
<text x="246.1" y="116.1">R9</text>
<text x="246.1" y="118.7">120k</text>
<text x="261.4" y="116.1">R10</text>
<text x="261.4" y="118.7">120k</text>
<text x="276.6" y="116.1">R11</text>
<text x="276.6" y="118.7">120k</text>
<text x="50.5" y="121.2">GND</text>
<text x="95.7" y="125">VUSB</text>
<text x="133.8" y="125">VUSB</text>
<text x="205.5" y="122.5">GND</text>
<text x="215.6" y="121.2">0.5A Limit</text>
<text x="230.9" y="121.2">0.5A Limit</text>
<text x="246.1" y="121.2">0.5A Limit</text>
<text x="261.4" y="121.2">0.5A Limit</text>
<text x="276.6" y="121.2">0.5A Limit</text>
<text x="51" y="127.6">+5V</text>
<text x="102.6" y="127.6">GND</text>
<text x="128" y="127.6">GND</text>
<text x="210.5" y="130.1">GND</text>
<text x="67.1" y="138">D2</text>
<text x="114" y="136.4">R12</text>
<text x="125.5" y="136.4">R13</text>
<text x="114" y="139">5.1k</text>
<text x="125.5" y="139">5.1k</text>
<text x="108.9" y="149.1">GND</text>
<text x="120.4" y="149.1">GND</text>
<text x="50.5" y="158">GND</text>
<text x="49.9" y="164.4">VUSB</text>
<text x="163.6" y="163.1">R39</text>
<text x="163.6" y="165.7">0</text>
<text x="67.1" y="174.8">D3</text>
<text x="50.5" y="194.9">GND</text>
</g>
<g font-size="2.3" fill="#00f">
<text x="120.4" y="17.1">DS1038-15FBNSiA74-0CC</text>
<text x="100.7" y="24.7">ACCESS</text>
<text x="198.9" y="29.8">D+HUB1</text>
<text x="199.4" y="27.2">D-HUB1</text>
<text x="99.2" y="32.3">ONEWIRE</text>
<text x="103.4" y="34.8">INT-OUT</text>
<text x="198.9" y="34.8">D+HUB2</text>
<text x="199.4" y="32.3">D-HUB2</text>
<text x="28.4" y="36.1">ACCESS</text>
<text x="70.9" y="36.1">INTERRUPT</text>
<text x="106.8" y="37.4">BUSIO3</text>
<text x="198.9" y="39.9">D+HUB3</text>
<text x="199.4" y="37.4">D-HUB3</text>
<text x="104.3" y="42.5">BUSIO1</text>
<text x="141.1" y="47.5">ONEWIRE</text>
<text x="198.9" y="45">D+HUB4</text>
<text x="199.4" y="42.5">D-HUB4</text>
<text x="104.3" y="50.1">BUSIO2</text>
<text x="166.1" y="51.4">DS18B20Z</text>
<text x="222" y="48.8">SL2.1A</text>
<text x="235.5" y="52.6">D+</text>
<text x="236.1" y="50.1">D-</text>
<text x="106.8" y="60.2">BUSIO4</text>
<text x="148.8" y="65.3">CC2</text>
<text x="191.5" y="65.3">CC1</text>
<text x="17.9" y="75.5">BUSIO1</text>
<text x="186.4" y="75.5">SRV05-4</text>
<text x="17.9" y="78">BUSIO2</text>
<text x="17.9" y="80.6">BUSIO3</text>
<text x="17.9" y="83.1">BUSIO4</text>
<text x="219.5" y="80.6">MX66100T</text>
<text x="25.6" y="94.5">BUSIO1</text>
<text x="72.1" y="94.5">BUSIO3</text>
<text x="106.4" y="99.6">HC-TYPE-C-16P-067A</text>
<text x="67.1" y="104.7">SRV05-4</text>
<text x="90.4" y="108.5">CC2</text>
<text x="92" y="111">D+</text>
<text x="92.6" y="113.6">D-</text>
<text x="140.7" y="111">D-</text>
<text x="140.7" y="113.6">D+</text>
<text x="25.6" y="114.9">BUSIO2</text>
<text x="72.1" y="114.9">BUSIO4</text>
<text x="140.7" y="116.1">CC1</text>
<text x="159.3" y="116.1">INTERRUPT</text>
<text x="186.4" y="119.9">CH217K</text>
<text x="20.8" y="131.4">INTERRUPT</text>
<text x="72.1" y="131.4">ONEWIRE</text>
<text x="95.5" y="132.6">CC2</text>
<text x="134.4" y="132.6">CC1</text>
<text x="191.7" y="133.9">1.5A-SET</text>
<text x="193.6" y="136.4">3A-SET</text>
<text x="67.1" y="141.5">SRV05-4</text>
<text x="24.5" y="151.7">ACCESS</text>
<text x="140.2" y="159.3">INT-OUT</text>
<text x="31.6" y="168.2">D-</text>
<text x="72.1" y="168.2">D+</text>
<text x="136.4" y="169.5">INTERRUPT</text>
<text x="67.1" y="178.4">SRV05-4</text>
<text x="31.6" y="188.5">D-</text>
<text x="72.1" y="188.5">D+</text>
</g>
</svg>
